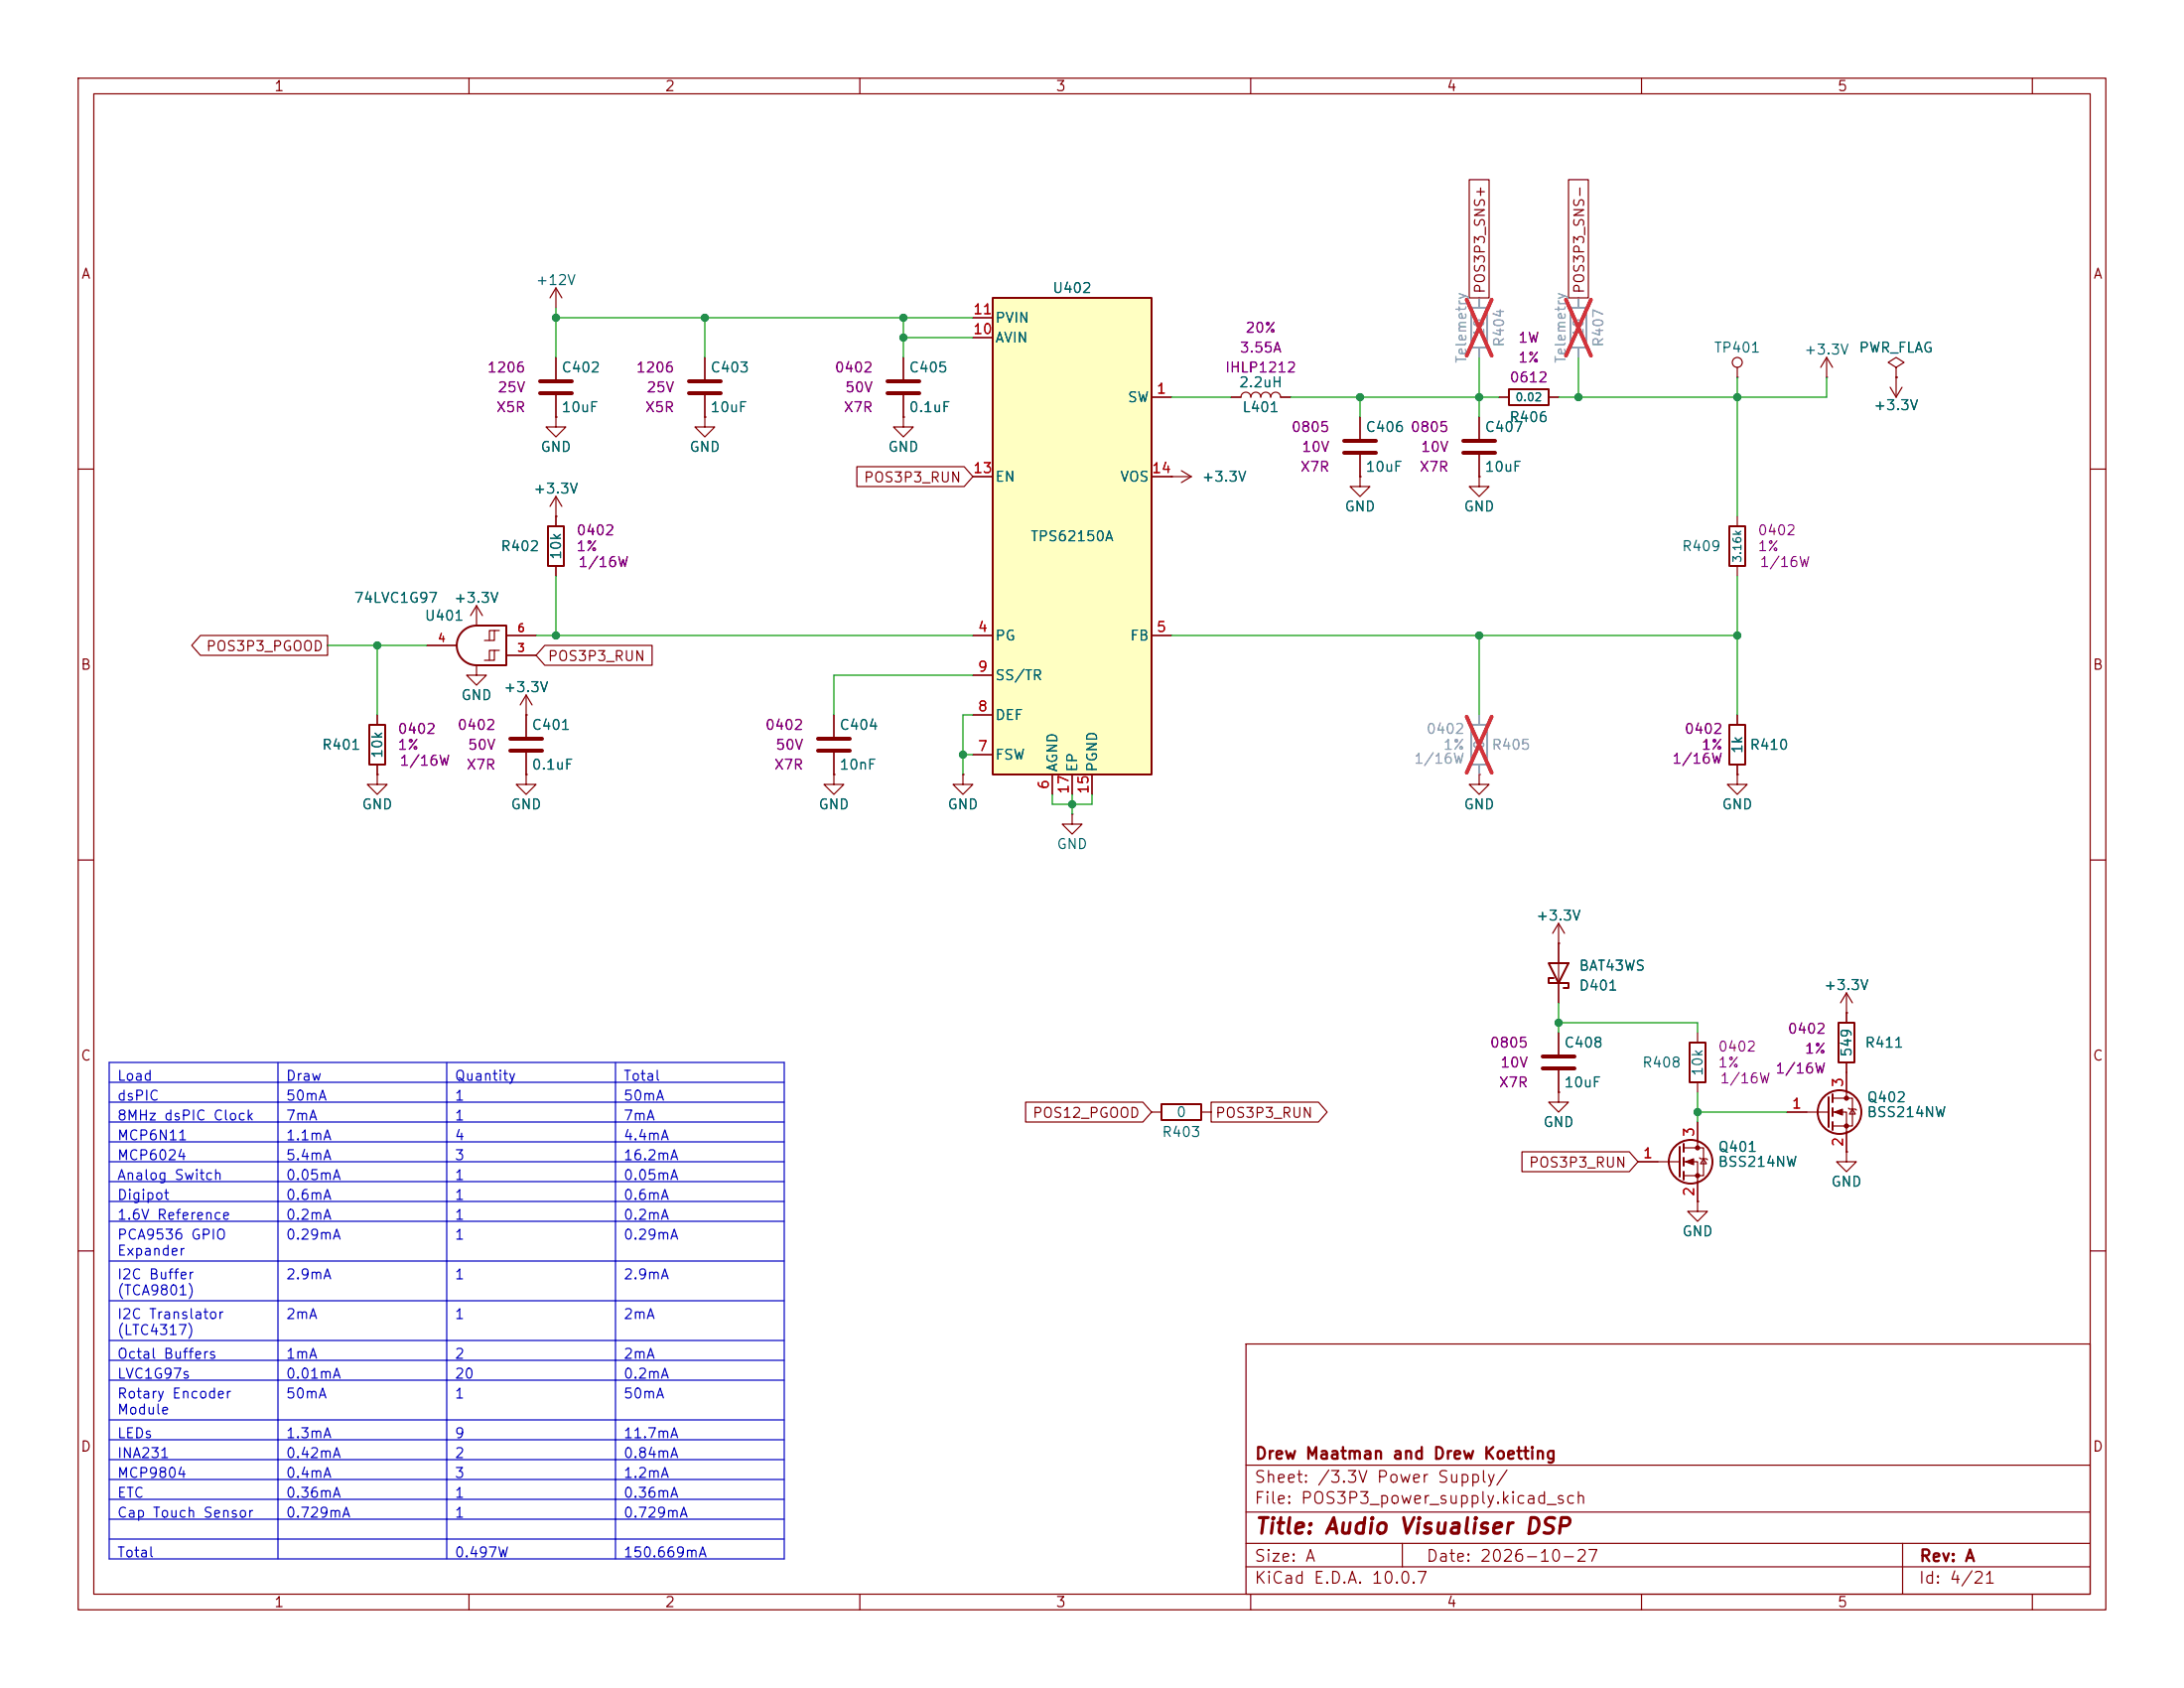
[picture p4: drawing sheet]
<svg xmlns="http://www.w3.org/2000/svg" width="279mm" height="216mm" viewBox="0 0 279 216" stroke-linecap="round" stroke-linejoin="round" font-family="sans-serif">
<g fill="none" stroke="#840000" stroke-width=".15">
<path d="M10 10h259.4v195.9h-259.4zM12 12h255.4v191.9h-255.4zM60 10v2M110 10v2M160 10v2M210 10v2M260 10v2M157.5 50.8h1.2a.64 .64 0 0 1 .7-.6 .64 .64 0 0 1 .6 .6 .64 .64 0 0 1 .7-.6 .64 .64 0 0 1 .6 .6 .64 .64 0 0 1 .6-.6 .64 .64 0 0 1 .7 .6 .64 .64 0 0 1 .6-.6 .64 .64 0 0 1 .6 .6h1.3M174 53.3v2.8M174 58.2v2.8M10 60h2M267.4 60h2"/>
<path d="M48.3 99.1v1.2h1.2l-1.2 1.3-1.3-1.3h1.3M48.3 99.1h.1M48.3 91.4v1.3M48.3 97.8v1.3M67.3 91.4v2.8M67.3 96.3v2.8M10 110h2M137.2 104.1v1.3h1.2l-1.2 1.3-1.3-1.3h1.3M137.2 104.1h.1M267.4 110h2M10 160h2M159.4 171.9h108v32h-108z"/>
<path d="M267.4 160h2M159.4 197.4h108M159.4 193.4h108M159.4 187.4h108M179.4 197.4v3M243.4 197.4v6.5M60 203.9v2M110 203.9v2M159.4 200.4h108M160 203.9v2M210 203.9v2M260 203.9v2"/>
</g>
<path d="M172 56.4h4M172 57.9h4M65.3 94.5h4M65.3 96h4" fill="none" stroke="#840000" stroke-width=".51"/>
<path d="M47.2 92.7h2.1v5.1h-2.1z" fill="none" stroke="#840000" stroke-width=".25"/>
<path d="M127 38.1h20.3v61h-20.3z" fill="#ffffc2"/>
<g fill="none" stroke="#840000" stroke-width=".25">
<path d="M127 38.1h20.3v61h-20.3zM193 49.8h5.1v2h-5.1zM70.1 67.3h2v5.1h-2zM221.2 67.3h2.1v5.1h-2.1zM59.2 80.8a2.54 2.54 0 0 1 1.8-.8h3.8v5.1h-3.8a2.54 2.54 0 0 1-2.4-1.6 2.54 2.54 0 0 1 .6-2.7zM221.2 92.7h2.1v5.1h-2.1zM198.1 123.2h2.6l-1.3 2.5zM198.8 125.1h-.7v.6h2.6v.7h-.7M216.2 133.4h2v5h-2zM234.4 140v1M235.2 130.8h2v5.1h-2zM148.6 141.2h5.1v2.1h-5.1z"/>
<path d="M214.9 146.7v3.8M215.4 146.3v1M215.4 148.1v1M215.4 149.9v1M233.9 140.3v3.8M234.4 141.7v1M234.4 143.5v1"/>
<circle cx="216.3" cy="148.6" r="2.79"/>
<circle cx="235.3" cy="142.2" r="2.79"/>
</g>
<g fill="none" stroke="#840000" stroke-width=".15">
<path d="M71.1 36.8v2.6M71.1 36.8l-.7 1.3M71.1 36.8l.8 1.3M188 23h2.5v15.1h-2.5zM200.7 23h2.5v15.1h-2.5zM71.1 53.3v1.3h1.3l-1.3 1.3-1.3-1.3h1.3M71.1 53.3h.1M71.1 45.7v2.8M71.1 50.5v2.8M90.2 53.3v1.3h1.2l-1.2 1.3-1.3-1.3h1.3M90.2 53.3h.1M90.2 45.7v2.8"/>
<path d="M90.2 50.5v2.8M109.6 59.7h13.7l1.2 1.3-1.2 1.2h-13.7zM115.6 53.3v1.3h1.2l-1.2 1.3-1.3-1.3h1.3M115.6 53.3h.1M115.6 45.7v2.8M115.6 50.5v2.8M124.5 43.2h2.5M124.5 40.6h2.5M147.3 50.8h2.6M157.5 50.8h1.2M163.8 50.8h1.3M174 53.3v2.8"/>
<path d="M174 58.2v2.8M189.2 53.3v2.8M189.2 58.2v2.8M191.8 50.8h1.2M198.1 50.8h1.3M222.2 48.3h.1M222.2 47v1.3M233.7 48.3h.1M233.7 45.7l-.8 1.3M233.7 45.7l.7 1.3M233.7 45.7v2.6M241.8 49.5l.8 1.3"/>
<path d="M242.6 48.3h.1M242.6 47l1-.6-1-.7-1 .7 1 .6v1.3M242.6 48.3v2.5M243.3 49.5l-.7 1.3M61 77.5l-.8 1.2M61 77.5l.7 1.2M61 77.5v2.5M71.1 66h.1M71.1 63.5l-.7 1.3M71.1 63.5l.8 1.3M71.1 63.5v3.8M71.1 72.4v1.3"/>
<path d="M124.5 61h2.5M147.3 61h5.1M149.9 61h.1M151.1 60.2l1.3 .8M152.4 61l-1.3 .7M174 61v1.2h1.3l-1.3 1.3-1.3-1.3h1.3M174 61h.1M189.2 61v1.2h1.3l-1.3 1.3-1.2-1.3h1.2M189.2 61h.1M222.2 66v1.3M222.2 72.4v1.3M25.6 81.3h16.3v2.5h-16.3l-1.1-1.2z"/>
<path d="M48.3 99.1h.1M48.3 91.4v1.3M48.3 97.8v1.3M54.6 82.6h3.8M61 80h.1M61 85.1v1.3h1.2l-1.2 1.2-1.3-1.2h1.3M61 85.1h.1M63.2 80.6h-.6v1.3M63.2 83.2h-.6v1.3M63.9 80.6h-.7v1.3h-1.2M63.9 83.2h-.7v1.3h-1.2M64.8 81.3h3.8"/>
<path d="M64.8 83.8h3.8M67.3 99.1v1.2h1.3l-1.3 1.3-1.3-1.3h1.3M67.3 99.1h.1M67.3 91.4h.1M67.3 88.9l-.8 1.3M67.3 88.9l.8 1.3M67.3 88.9v5.3M67.3 96.3v2.8M69.7 82.5h13.7v2.6h-13.7l-1.1-1.3zM106.7 99.1v1.2h1.2l-1.2 1.3-1.3-1.3h1.3M106.7 99.1h.1M106.7 91.4v2.8"/>
<path d="M106.7 96.3v2.8M123.2 99.1v1.2h1.3l-1.3 1.3-1.3-1.3h1.3M123.2 99.1h.1M124.5 81.3h2.5M124.5 96.5h2.5M124.5 91.4h2.5M124.5 86.4h2.5M134.6 99.1v2.5M137.2 99.1v2.5M139.7 99.1v2.5M147.3 81.3h2.6M189.2 99.1v1.2h1.3l-1.3 1.3-1.2-1.3h1.2"/>
<path d="M189.2 99.1h.1M222.2 99.1v1.2h1.3l-1.3 1.3-1.2-1.3h1.2M222.2 99.1h.1M222.2 91.4v1.3M222.2 97.8v1.3M199.4 118.1v10.2M199.4 118.1l-.8 1.3M199.4 118.1l.8 1.3M199.4 139.7v1.3h1.3l-1.3 1.2-1.3-1.2h1.3M199.4 139.7h.1M199.4 120.7h.1M199.4 132.1v2.8"/>
<path d="M199.4 136.9v2.8M217.2 132.1v1.3M217.2 138.4v1.3M236.2 129.5h.1M236.2 127l-.7 1.3M236.2 127l.8 1.3M236.2 127v3.8M236.2 135.9v4.6M131.2 141h15l1.1 1.2-1.1 1.3h-15zM147.3 142.2h1.3M153.7 142.2h1.2M154.9 141h13.8l1.1 1.2-1.1 1.3h-13.8z"/>
<path d="M194.7 147.3h13.7l1.1 1.3-1.1 1.3h-13.7zM209.5 148.6h5.4M215.4 146.8h2.5v3.6h-2.5M215.4 148.6h1.8v5.1M217.2 153.7v1.2h1.2l-1.2 1.3-1.3-1.3h1.3M217.2 153.7h.1M217.2 143.5v3.3M217.4 148.1l.2 .1h.7l.1 .1M217.9 148.2l.4 .6h-.7zM228.6 142.2h5.3M234.4 140.5h2.6v3.5h-2.6M234.4 142.2h1.8v5.1"/>
<path d="M236.2 147.3v1.3h1.3l-1.3 1.3-1.3-1.3h1.3M236.2 147.3h.1M236.5 141.7l.1 .2h.8l.1 .1M237 141.9l.4 .6h-.8z"/>
<circle cx="222.2" cy="46.4" r=".63"/>
</g>
<path d="M69.1 48.8h4.1M69.1 50.3h4.1M88.1 48.8h4.1M88.1 50.3h4.1M113.5 48.8h4.1M113.5 50.3h4.1M187.2 56.4h4.1M187.2 57.9h4.1M104.6 94.5h4.1M104.6 96h4.1M197.4 135.1h4M197.4 136.7h4" fill="none" stroke="#840000" stroke-width=".51"/>
<path d="M188.2 39.4h2v5.1h-2zM200.9 39.4h2v5.1h-2zM188.2 92.7h2v5.1h-2z" fill="none" stroke="#a1a1a1" stroke-width=".25"/>
<path d="M189.2 38.1v1.3M201.9 38.1v1.3M189.2 44.5v1.2M201.9 44.5v1.2M189.2 91.4v1.3M189.2 97.8v1.3" fill="none" stroke="#a1a1a1" stroke-width=".15"/>
<path d="M187.6 38.3l3.2 7.2M190.8 38.3l-3.2 7.2M200.3 38.3l3.2 7.2M203.5 38.3l-3.2 7.2M187.6 91.7l3.2 7.1M190.8 91.7l-3.2 7.1" fill="none" stroke="#e12e31" stroke-width=".46"/>
<g fill="#840000" stroke="#840000" stroke-width=".15">
<path d="M215.6 148.6l1.1-.4v.8z"/>
<path d="M234.7 142.2l1-.3v.7z"/>
<circle cx="217.2" cy="146.8" r=".25"/>
<circle cx="217.2" cy="150.4" r=".25"/>
<circle cx="236.2" cy="140.5" r=".25"/>
<circle cx="236.2" cy="144" r=".25"/>
</g>
<g fill="none" stroke="#0000c2" stroke-width=".15">
<path d="M14 138.4h86.3M14 135.9h86.3v63.5h-86.3zM35.6 135.9v63.5M57.1 135.9v63.5M78.7 135.9v63.5M14 141h86.3M14 143.5h86.3M14 146.1h86.3M14 148.6h86.3M14 151.1h86.3M14 153.7h86.3M14 156.2h86.3"/>
<path d="M14 161.3h86.3M14 166.4h86.3M14 171.5h86.3M14 174h86.3M14 176.5h86.3M14 181.6h86.3M14 184.2h86.3M14 186.7h86.3M14 189.2h86.3M14 191.8h86.3M14 194.3h86.3M14 196.9h86.3"/>
</g>
<g fill="none" stroke="#009600" stroke-width=".15">
<path d="M71.1 39.4v6.3M71.1 40.6h53.4M90.2 40.6v5.1M115.6 40.6v5.1M115.6 43.2h8.9M149.9 50.8h7.6M165.1 50.8h26.7M174 50.8v2.5M189.2 45.7v7.6M201.9 45.7v5.1M222.2 48.3v17.7M233.7 48.3v2.5h-34.3"/>
<path d="M71.1 73.7v7.6M222.2 73.7v17.7M41.9 82.6h12.7M48.3 82.6v8.8M68.6 81.3h55.9M123.2 96.5h1.3M124.5 91.4h-1.3v7.7M124.5 86.4h-17.8v5M149.9 81.3h72.3M189.2 81.3v10.1M134.6 101.6v1.3h5.1v-1.3M137.2 101.6v2.5"/>
<path d="M199.4 128.3v3.8M199.4 130.8h17.8v1.3M217.2 139.7v3.8M217.2 142.2h11.4"/>
</g>
<g fill="#009600" stroke="#009600" stroke-width=".13">
<circle cx="90.2" cy="40.6" r=".46"/>
<circle cx="115.6" cy="40.6" r=".46"/>
<circle cx="115.6" cy="43.2" r=".46"/>
<circle cx="71.1" cy="81.3" r=".46"/>
<circle cx="71.1" cy="40.6" r=".46"/>
<circle cx="201.9" cy="50.8" r=".46"/>
<circle cx="222.2" cy="50.8" r=".46"/>
<circle cx="189.2" cy="50.8" r=".46"/>
<circle cx="174" cy="50.8" r=".46"/>
<circle cx="189.2" cy="81.3" r=".46"/>
<circle cx="217.2" cy="142.2" r=".46"/>
<circle cx="199.4" cy="130.8" r=".46"/>
<circle cx="222.2" cy="81.3" r=".46"/>
<circle cx="123.2" cy="96.5" r=".46"/>
<circle cx="48.3" cy="82.6" r=".46"/>
<circle cx="137.2" cy="102.9" r=".46"/>
</g>
<text font-size="2" fill="#840000" x="160.4" y="196.7">Title: Audio Visualiser DSP</text>
<g font-size="1.5" fill="#840000">
<text x="160.4" y="190">Sheet: /3.3V Power Supply/</text>
<text x="160.4" y="187">Drew Maatman and Drew Koetting</text>
<text x="160.4" y="192.7">File: POS3P3_power_supply.kicad_sch</text>
<text x="160.4" y="202.9">KiCad E.D.A. 10.0.7</text>
<text x="160.4" y="200.1">Size: A</text>
<text x="182.4" y="200.1">Date: 2026-10-27</text>
<text x="245.4" y="202.9">Id: 4/21</text>
<text x="245.4" y="200.1">Rev: A</text>
</g>
<g font-size="1.3" fill="#840000">
<text x="35" y="12">1</text>
<text x="85" y="12">2</text>
<text x="135" y="12">3</text>
<text x="185" y="12">4</text>
<text x="235" y="12">5</text>
<text x="10.3" y="36">A</text>
<text x="267.7" y="36">A</text>
<text x="190.3" y="37.7" transform="rotate(-90 190.3 37.7)">POS3P3_SNS+</text>
<text x="203" y="37.7" transform="rotate(-90 203 37.7)">POS3P3_SNS-</text>
<text x="110.4" y="62">POS3P3_RUN</text>
<text x="26.3" y="83.6">POS3P3_PGOOD</text>
<text x="10.2" y="86">B</text>
<text x="70" y="84.9">POS3P3_RUN</text>
<text x="267.6" y="86">B</text>
<text x="10.2" y="136">C</text>
<text x="267.6" y="136">C</text>
<text x="132" y="143.3">POS12_PGOOD</text>
<text x="155.4" y="143.3">POS3P3_RUN</text>
<text x="195.5" y="149.6">POS3P3_RUN</text>
<text x="10.2" y="186">D</text>
<text x="267.6" y="186">D</text>
<text x="35" y="205.9">1</text>
<text x="85" y="205.9">2</text>
<text x="135" y="205.9">3</text>
<text x="185" y="205.9">4</text>
<text x="235" y="205.9">5</text>
</g>
<g font-size="1.3" fill="#006464">
<text x="68.5" y="36.8">+12V</text>
<text x="127.2" y="41.6">PVIN</text>
<text x="134.6" y="37.8">U402</text>
<text x="71.7" y="48">C402</text>
<text x="90.8" y="48">C403</text>
<text x="116.2" y="48">C405</text>
<text x="127.2" y="44.1">AVIN</text>
<text x="219.2" y="45.4">TP401</text>
<text x="230.7" y="45.7">+3.3V</text>
<text x="237.7" y="45.4">PWR_FLAG</text>
<text x="71.7" y="53">10uF</text>
<text x="90.8" y="53">10uF</text>
<text x="116.2" y="53">0.1uF</text>
<text x="144.2" y="51.8">SW</text>
<text x="158.4" y="49.9">2.2uH</text>
<text x="158.8" y="53">L401</text>
<text x="239.6" y="52.8">+3.3V</text>
<text x="69.1" y="58.1">GND</text>
<text x="88.1" y="58.1">GND</text>
<text x="113.5" y="58.1">GND</text>
<text x="174.6" y="55.6">C406</text>
<text x="189.8" y="55.6">C407</text>
<text x="193" y="54.3">R406</text>
<text x="68.2" y="63.4">+3.3V</text>
<text x="127.2" y="61.9">EN</text>
<text x="143.2" y="61.9">VOS</text>
<text x="153.7" y="61.9">+3.3V</text>
<text x="171.9" y="65.7">GND</text>
<text x="174.6" y="60.7">10uF</text>
<text x="187.2" y="65.7">GND</text>
<text x="189.8" y="60.7">10uF</text>
<text x="64" y="70.8">R402</text>
<text x="72.1" y="71.7" transform="rotate(-90 72.1 71.7)">10k</text>
<text x="131.7" y="69.5">TPS62150A</text>
<text x="215.1" y="70.8">R409</text>
<text x="45.2" y="77.4">74LVC1G97</text>
<text x="58" y="77.4">+3.3V</text>
<text x="54.2" y="79.7">U401</text>
<text x="127.2" y="82.2">PG</text>
<text x="144.5" y="82.2">FB</text>
<text x="58.9" y="89.9">GND</text>
<text x="64.3" y="88.8">+3.3V</text>
<text x="127.2" y="87.3">SS/TR</text>
<text x="67.9" y="93.7">C401</text>
<text x="107.3" y="93.7">C404</text>
<text x="127.2" y="92.4">DEF</text>
<text x="41.1" y="96.2">R401</text>
<text x="49.2" y="97.1" transform="rotate(-90 49.2 97.1)">10k</text>
<text x="67.9" y="98.8">0.1uF</text>
<text x="107.3" y="98.8">10nF</text>
<text x="127.2" y="97.5">FSW</text>
<text x="135.6" y="98.8" transform="rotate(-90 135.6 98.8)">AGND</text>
<text x="138.1" y="98.8" transform="rotate(-90 138.1 98.8)">EP</text>
<text x="140.7" y="98.8" transform="rotate(-90 140.7 98.8)">PGND</text>
<text x="223.2" y="96.5" transform="rotate(-90 223.2 96.5)">1k</text>
<text x="223.8" y="96.2">R410</text>
<text x="46.2" y="103.8">GND</text>
<text x="65.2" y="103.8">GND</text>
<text x="104.6" y="103.8">GND</text>
<text x="121.1" y="103.8">GND</text>
<text x="187.2" y="103.8">GND</text>
<text x="220.2" y="103.8">GND</text>
<text x="135.1" y="108.9">GND</text>
<text x="196.4" y="118.1">+3.3V</text>
<text x="201.9" y="124.5">BAT43WS</text>
<text x="201.9" y="127">D401</text>
<text x="233.3" y="126.9">+3.3V</text>
<text x="200" y="134.3">C408</text>
<text x="210" y="136.9">R408</text>
<text x="218.1" y="137.7" transform="rotate(-90 218.1 137.7)">10k</text>
<text x="237.2" y="135.3" transform="rotate(-90 237.2 135.3)">549</text>
<text x="238.5" y="134.3">R411</text>
<text x="150.4" y="143.2">0</text>
<text x="200" y="139.4">10uF</text>
<text x="238.7" y="141.3">Q402</text>
<text x="238.7" y="143.2">BSS214NW</text>
<text x="148.6" y="145.7">R403</text>
<text x="197.3" y="144.5">GND</text>
<text x="219.7" y="147.6">Q401</text>
<text x="219.7" y="149.6">BSS214NW</text>
<text x="234.2" y="152.1">GND</text>
<text x="215.1" y="158.4">GND</text>
</g>
<g font-size="1.3" fill="#a90000">
<text x="124.4" y="40.5">11</text>
<text x="124.4" y="43">10</text>
<text x="147.9" y="50.7">1</text>
<text x="124.4" y="60.8">13</text>
<text x="147.3" y="60.8">14</text>
<text x="125" y="81.1">4</text>
<text x="147.9" y="81.1">5</text>
<text x="125" y="86.2">9</text>
<text x="125" y="91.3">8</text>
<text x="125" y="96.4">7</text>
<text x="134.5" y="101.1" transform="rotate(-90 134.5 101.1)">6</text>
<text x="137" y="101.7" transform="rotate(-90 137 101.7)">17</text>
<text x="139.6" y="101.7" transform="rotate(-90 139.6 101.7)">15</text>
<text x="229.1" y="142.1">1</text>
<text x="236.1" y="139.2" transform="rotate(-90 236.1 139.2)">3</text>
<text x="210.1" y="148.5">1</text>
<text x="217" y="145.5" transform="rotate(-90 217 145.5)">3</text>
<text x="236.1" y="146.8" transform="rotate(-90 236.1 146.8)">2</text>
<text x="217" y="153.1" transform="rotate(-90 217 153.1)">2</text>
</g>
<g font-size="1.3" fill="#840084">
<text x="62.2" y="48">1206</text>
<text x="81.3" y="48">1206</text>
<text x="106.7" y="48">0402</text>
<text x="156.6" y="48">IHLP1212</text>
<text x="158.5" y="45.4">3.55A</text>
<text x="159.2" y="42.9">20%</text>
<text x="194.1" y="46.7">1%</text>
<text x="194.1" y="44.1">1W</text>
<text x="63.4" y="53">X5R</text>
<text x="63.6" y="50.5">25V</text>
<text x="82.4" y="53">X5R</text>
<text x="82.6" y="50.5">25V</text>
<text x="107.8" y="53">X7R</text>
<text x="108" y="50.5">50V</text>
<text x="193" y="49.2">0612</text>
<text x="165.1" y="55.6">0805</text>
<text x="166.4" y="58.1">10V</text>
<text x="180.3" y="55.6">0805</text>
<text x="181.7" y="58.1">10V</text>
<text x="166.3" y="60.7">X7R</text>
<text x="181.5" y="60.7">X7R</text>
<text x="73.6" y="68.8">0402</text>
<text x="73.6" y="70.8">1%</text>
<text x="224.8" y="68.8">0402</text>
<text x="224.8" y="70.8">1%</text>
<text x="73.9" y="72.8">1/16W</text>
<text x="225" y="72.8">1/16W</text>
<text x="50.8" y="94.2">0402</text>
<text x="58.4" y="93.7">0402</text>
<text x="97.8" y="93.7">0402</text>
<text x="215.4" y="94.2">0402</text>
<text x="50.8" y="96.2">1%</text>
<text x="51" y="98.2">1/16W</text>
<text x="59.6" y="98.8">X7R</text>
<text x="59.8" y="96.2">50V</text>
<text x="98.9" y="98.8">X7R</text>
<text x="99.1" y="96.2">50V</text>
<text x="213.8" y="98">1/16W</text>
<text x="217.6" y="96.2">1%</text>
<text x="190.5" y="134.3">0805</text>
<text x="191.8" y="136.9">10V</text>
<text x="219.7" y="134.8">0402</text>
<text x="219.7" y="136.9">1%</text>
<text x="227" y="137.6">1/16W</text>
<text x="228.6" y="132.5">0402</text>
<text x="230.8" y="135.1">1%</text>
<text x="191.7" y="139.4">X7R</text>
<text x="219.9" y="138.9">1/16W</text>
</g>
<g font-size="1.3" fill="#a1a1a1">
<text x="187.9" y="46.6" transform="rotate(-90 187.9 46.6)">Telemetry</text>
<text x="200.6" y="46.6" transform="rotate(-90 200.6 46.6)">Telemetry</text>
<text x="182.4" y="94.2">0402</text>
<text x="180.8" y="98">1/16W</text>
<text x="184.6" y="96.2">1%</text>
</g>
<g font-size="1.3" fill="#989898">
<text x="190.2" y="43.2" transform="rotate(-90 190.2 43.2)">10</text>
<text x="192.7" y="44.5" transform="rotate(-90 192.7 44.5)">R404</text>
<text x="202.9" y="43.2" transform="rotate(-90 202.9 43.2)">10</text>
<text x="205.4" y="44.5" transform="rotate(-90 205.4 44.5)">R407</text>
<text x="190.2" y="96" transform="rotate(-90 190.2 96)">0</text>
<text x="190.7" y="96.2">R405</text>
</g>
<g font-size="1.3" fill="#0000c2">
<text x="14.9" y="138.5">Load</text>
<text x="14.9" y="141.1">dsPIC</text>
<text x="14.9" y="143.6">8MHz dsPIC Clock</text>
<text x="36.5" y="138.5">Draw</text>
<text x="36.5" y="141.1">50mA</text>
<text x="36.5" y="143.6">7mA</text>
<text x="58.1" y="138.5">Quantity</text>
<text x="58.1" y="141.1">1</text>
<text x="58.1" y="143.6">1</text>
<text x="79.7" y="138.5">Total</text>
<text x="79.7" y="141.1">50mA</text>
<text x="79.7" y="143.6">7mA</text>
<text x="14.9" y="146.2">MCP6N11</text>
<text x="14.9" y="148.7">MCP6024</text>
<text x="36.5" y="146.2">1.1mA</text>
<text x="36.5" y="148.7">5.4mA</text>
<text x="58.1" y="146.2">4</text>
<text x="58.1" y="148.7">3</text>
<text x="79.7" y="146.2">4.4mA</text>
<text x="79.7" y="148.7">16.2mA</text>
<text x="14.9" y="151.2">Analog Switch</text>
<text x="14.9" y="153.8">Digipot</text>
<text x="36.5" y="151.2">0.05mA</text>
<text x="36.5" y="153.8">0.6mA</text>
<text x="58.1" y="151.2">1</text>
<text x="58.1" y="153.8">1</text>
<text x="79.7" y="151.2">0.05mA</text>
<text x="79.7" y="153.8">0.6mA</text>
<text x="14.9" y="156.3">1.6V Reference</text>
<text x="14.9" y="158.9">PCA9536 GPIO</text>
<text x="14.9" y="160.9">Expander</text>
<text x="36.5" y="156.3">0.2mA</text>
<text x="36.5" y="158.9">0.29mA</text>
<text x="58.1" y="156.3">1</text>
<text x="58.1" y="158.9">1</text>
<text x="79.7" y="156.3">0.2mA</text>
<text x="79.7" y="158.9">0.29mA</text>
<text x="14.9" y="163.9">I2C Buffer</text>
<text x="14.9" y="166">(TCA9801)</text>
<text x="36.5" y="163.9">2.9mA</text>
<text x="58.1" y="163.9">1</text>
<text x="79.7" y="163.9">2.9mA</text>
<text x="14.9" y="169">I2C Translator</text>
<text x="14.9" y="171.1">(LTC4317)</text>
<text x="36.5" y="169">2mA</text>
<text x="58.1" y="169">1</text>
<text x="79.7" y="169">2mA</text>
<text x="14.9" y="174.1">Octal Buffers</text>
<text x="14.9" y="176.6">LVC1G97s</text>
<text x="14.9" y="179.2">Rotary Encoder</text>
<text x="36.5" y="174.1">1mA</text>
<text x="36.5" y="176.6">0.01mA</text>
<text x="36.5" y="179.2">50mA</text>
<text x="58.1" y="174.1">2</text>
<text x="58.1" y="176.6">20</text>
<text x="58.1" y="179.2">1</text>
<text x="79.7" y="174.1">2mA</text>
<text x="79.7" y="176.6">0.2mA</text>
<text x="79.7" y="179.2">50mA</text>
<text x="14.9" y="181.2">Module</text>
<text x="14.9" y="184.3">LEDs</text>
<text x="36.5" y="184.3">1.3mA</text>
<text x="58.1" y="184.3">9</text>
<text x="79.7" y="184.3">11.7mA</text>
<text x="14.9" y="186.8">INA231</text>
<text x="14.9" y="189.3">MCP9804</text>
<text x="14.9" y="191.9">ETC</text>
<text x="36.5" y="186.8">0.42mA</text>
<text x="36.5" y="189.3">0.4mA</text>
<text x="36.5" y="191.9">0.36mA</text>
<text x="58.1" y="186.8">2</text>
<text x="58.1" y="189.3">3</text>
<text x="58.1" y="191.9">1</text>
<text x="79.7" y="186.8">0.84mA</text>
<text x="79.7" y="189.3">1.2mA</text>
<text x="79.7" y="191.9">0.36mA</text>
<text x="14.9" y="194.4">Cap Touch Sensor</text>
<text x="36.5" y="194.4">0.729mA</text>
<text x="58.1" y="194.4">1</text>
<text x="79.7" y="194.4">0.729mA</text>
<text x="14.9" y="199.5">Total</text>
<text x="58.1" y="199.5">0.497W</text>
<text x="79.7" y="199.5">150.669mA</text>
</g>
<g font-size="1" fill="#006464">
<text x="193.8" y="51.6">0.02</text>
<text x="223" y="72.1" transform="rotate(-90 223 72.1)">3.16k</text>
</g>
<g font-size="1" fill="#a90000">
<text x="55.9" y="82.4">4</text>
<text x="66.1" y="83.6">3</text>
<text x="66.1" y="81.1">6</text>
</g>
</svg>
